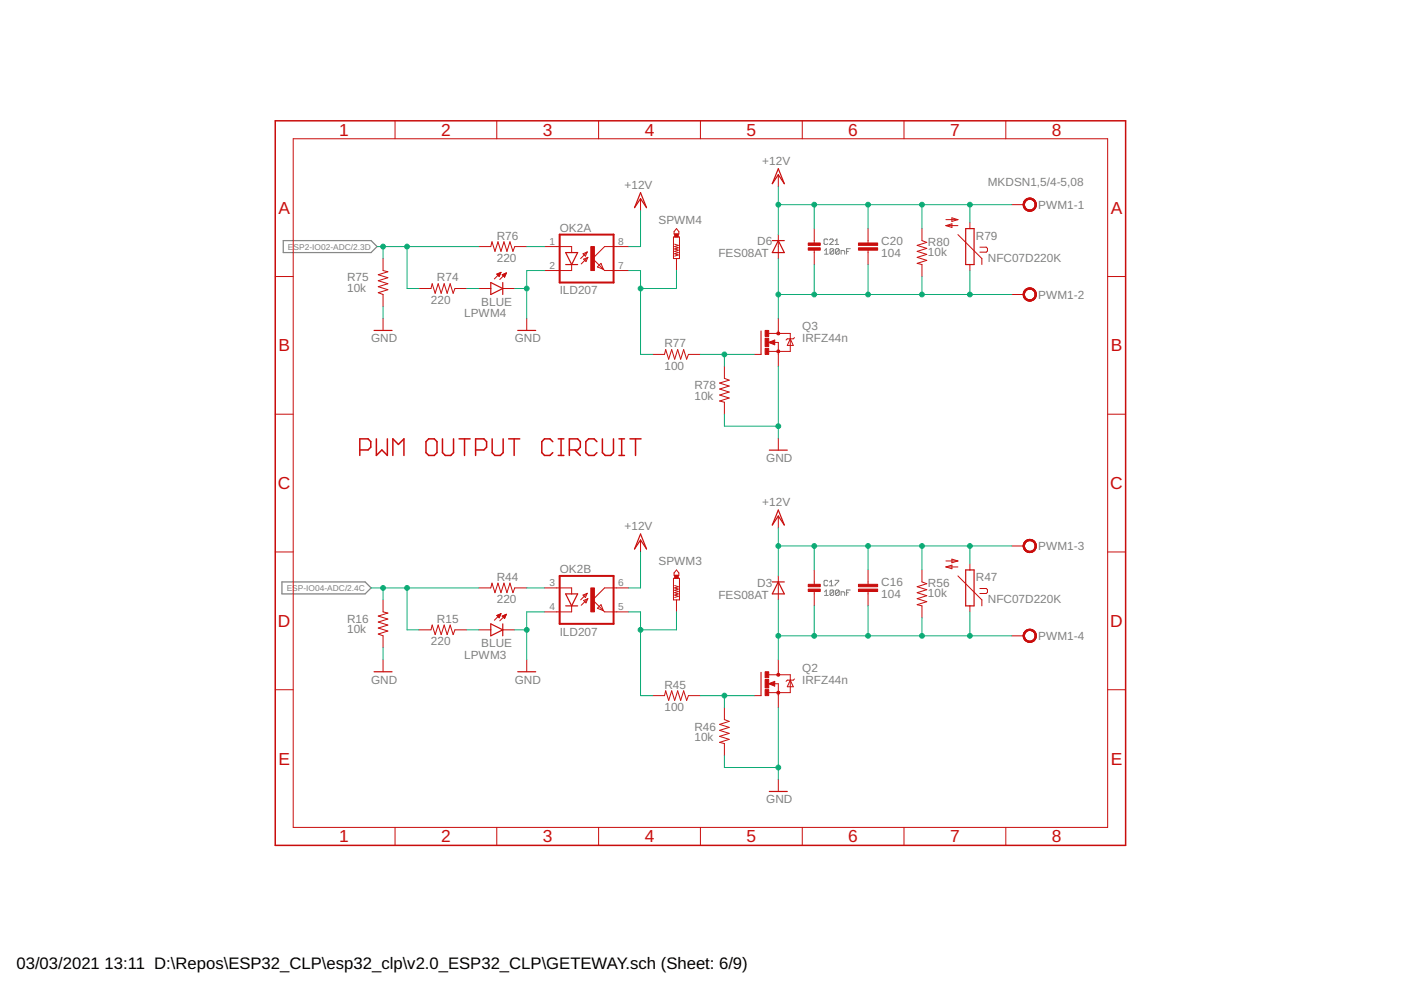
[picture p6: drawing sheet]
<svg xmlns="http://www.w3.org/2000/svg" width="297mm" height="210mm" viewBox="0 0 297 210" stroke-linecap="round" stroke-linejoin="round" font-family="sans-serif">
<g fill="none" stroke="#808080" stroke-width=".21">
<path d="M174.8 53.1l.4-.4v1.2M174.8 53.9h.8M175.5 50.9l-.2-.2h-.4l-.2 .2v.7l.2 .2h.4l.2-.2M175.9 50.9l.2-.2h.4l.2 .2v.2l-.8 .7h.8M176.8 52.9l-.2-.2h-.4l-.2 .2v.8M176.8 52.9v.8l-.2 .2h-.4l-.2-.2M176.8 52.9l-.8 .8M177.1 51.8h.7M177.1 51.1l.3-.4v1.1M177.9 52.9l-.2-.2h-.4l-.2 .2v.8M177.9 52.9v.8l-.2 .2h-.4l-.2-.2M177.9 52.9l-.8 .8"/>
<path d="M178.3 53.9v-.8h.6l.2 .2v.6M179.5 53.3h.4M180.3 52.7h-.8v1.2M174.8 125.5l.4-.4v1.2M174.8 126.3h.8M175.5 123.2l-.2-.2h-.4l-.2 .2v.8l.2 .2h.4l.2-.2M175.9 124.2h.8M175.9 123.4l.4-.4v1.2M176.8 125.3v.8l-.2 .2h-.4l-.2-.2M176.8 125.3l-.2-.2h-.4l-.2 .2v.8M176.8 125.3l-.8 .8M177.1 123h.7l-.7 1.2"/>
<path d="M177.9 125.3v.8l-.2 .2h-.4l-.2-.2M177.9 125.3l-.2-.2h-.4l-.2 .2v.8M177.9 125.3l-.8 .8M178.3 126.3v-.8h.6l.2 .2v.6M179.5 125.7h.4M180.3 125.1h-.8v1.2"/>
</g>
<path d="M60 51h18.7l1.2 1.3-1.2 1.3h-18.7zM59.8 123.4h17.6l1.3 1.3-1.3 1.2h-17.6z" fill="none" stroke="#808080" stroke-width=".25"/>
<g fill="none" stroke="#c90d0c" stroke-width=".32">
<path d="M58.4 25.6h180.3v153.6h-180.3zM164.1 72.3l-.9 .3 .9 .3v-.3h-.2M76.3 95.4h1.7l.6-.6v-1.2l-.6-.6h-1.7v3.6M79.8 93v3.6l1.2-1.2 1.1 1.2v-3.6M83.3 96.6v-3.6l1.2 1.2 1.1-1.2v3.6M90.9 93h1.2l.5 .6v2.4l-.5 .6h-1.2l-.6-.6v-2.4zM93.8 93v3l.6 .6h1.2l.6-.6v-3M97.3 93h2.4M98.5 93v3.6M100.8 95.4h1.8l.6-.6v-1.2l-.6-.6h-1.8v3.6M104.4 93v3l.5 .6h1.2l.6-.6v-3M107.8 93h2.4"/>
<path d="M109 93v3.6M117.2 93.6l-.6-.6h-1.2l-.5 .6v2.4l.5 .6h1.2l.6-.6M118.4 93h1.1M118.4 96.6h1.1M119 93v3.6M120.7 95.4h1.8l.5-.6v-1.2l-.5-.6h-1.8v3.6M121.9 95.4l1.1 1.2M126.6 93.6l-.6-.6h-1.2l-.6 .6v2.4l.6 .6h1.2l.6-.6M127.7 93v3l.6 .6h1.2l.6-.6v-3M131.2 93h1.2M131.2 96.6h1.2M131.8 93v3.6"/>
<path d="M133.6 93h2.3M134.7 93v3.6M164.1 144.7l-.9 .3 .9 .2v-.2h-.2"/>
</g>
<g fill="none" stroke="#c90d0c" stroke-width=".21">
<path d="M62.2 29.4h172.6v146h-172.6zM83.8 25.6v3.8M105.3 25.6v3.8M126.9 25.6v3.8M148.5 25.6v3.8M165 37v2.6M170.1 25.6v3.8M191.7 25.6v3.8M213.3 25.6v3.8M58.4 58.6h3.8M81.2 54.8v2.6l1 .2-2 .7 2 .6-2 .6 2 .7-2 .6 2 .6-2 .7 1 .3v2.6M101.5 52.3h2.6l.2-1 .6 2 .7-2 .6 2 .6-2 .7 2 .6-2 .7 2 .3-1h2.6"/>
<path d="M105.3 58.1l.9-.4-.4 .9zM105.4 58.1h.6M105.5 58.3h.5M105.5 58h.6M105.6 58.4h.3M105.7 58.5h.2M105.8 57.9h.4M106.1 57.8h.1M106.2 57.7l-1.4 1.4M106.5 58.3l.5 .5M106.5 58.3h.7M106.6 58.4h.5"/>
<path d="M106.7 58.1h.6M106.7 58.5h.4M106.9 58.6h.1M107 58h.3M107.3 57.9h.1M107.4 57.9l-1.4 1.4M107.4 57.9l-.9 .4M107.4 57.9l-.4 .9M115.5 52.3h5.7v1.3M121.2 56.1v1.3h-5.7M123.6 53.8l.9-.4-.4 .9zM123.7 54.9l.9-.3-.4 .9z"/>
<path d="M124.5 53.4l-1.4 1.4M124.6 54.6l-1.4 1.4M127.4 55.8l.5 1.3-1.2-.5zM133.3 52.3h-5.1l-2.6 2.5 2.6 2.6h5.1M135.8 42.1v2.6M142.8 50.2h1.3v4.6h-1.3zM143 51.8l.8 .2-.8 .3 .8 .2-.8 .3 .8 .2-.8 .3 .8 .3-.8 .2 .8 .3-.8 .2M143.4 48.5l.5 .6v.5h-1v-.5zM143.4 54.8v2.6M165 49.7v5.1M172.6 48.5v3.3M172.6 52.8v3.3"/>
<path d="M184 48.5v3M184 53v3.1M195.5 48.5v2.5l1 .4-2 .6 2 .7-2 .6 2 .6-2 .7 2 .6-2 .6 1 .3v2.5M200.6 47.8l1.2-.3v.7zM200.6 46.6h2.5M200.6 47.8h2.5M201.8 46.2l1.3 .4-1.3 .3zM203.1 49.7l5.1 5.1v1.3M205.6 47.2v1.3M205.6 56.1v1.3M207.8 52.4h1.3l.3 .3v.5l-.3 .3h-1.3M214.5 43.4h2.6"/>
<path d="M234.8 58.6h3.9M81.2 67.5v2.6M88.8 61.2h2.6l.2-1 .7 2 .6-2 .6 2 .7-2 .6 2 .6-2 .7 2 .4-1h2.5M101.5 61.2h2.6M106.6 61.2h2.5M111.7 67.5v2.6M138.3 75.1h2.6l.2-1 .7 2.1 .6-2.1 .6 2.1 .7-2.1 .6 2.1 .6-2.1 .7 2.1 .4-1.1h2.5M153.6 77.7v2.5l1 .4-2 .6 2 .7-2 .6 2 .6-2 .7 2 .6-2 .6 1 .3v2.5M159.9 75.1h1.5M163 72.6l1.3-.5v1zM163 70.7h4.6v3.8h-4.6M164.1 72.6h.9v5.1"/>
<path d="M165 67.5v3.2M167.6 71.8l.6 1.4h-1.3zM168.4 71.6l-.2 .2h-1.3l-.2 .3M214.5 62.4h2.6M58.4 87.8h3.8M165 92.9v2.5M234.8 87.8h3.9M58.4 117h3.8M135.8 114.5v2.5M165 109.4v2.6M200.6 118.9h2.5M201.8 118.6l1.3 .3-1.3 .4z"/>
<path d="M205.6 119.6v1.2M214.5 115.8h2.6M234.8 117h3.9M81.2 127.2v2.5l1 .3-2 .6 2 .7-2 .6 2 .6-2 .7 2 .6-2 .6 1 .4v2.6M81.2 139.9v2.5M88.8 133.5h2.6l.2-1 .7 2.1 .6-2.1 .6 2.1 .7-2.1 .6 2.1 .6-2.1 .7 2.1 .4-1.1h2.5M101.5 124.7h2.6l.2-1.1 .6 2.1 .7-2.1 .6 2.1 .6-2.1 .7 2.1 .6-2.1 .7 2.1 .3-1h2.6M101.5 133.5h2.6M105.3 130.5l.9-.4-.4 .9zM105.4 130.5h.6M105.5 130.6h.5M105.6 130.4h.5"/>
<path d="M105.6 130.7h.3M105.7 130.9h.2M105.8 130.3h.4M106.1 130.2h.1M106.2 130.1l-1.4 1.4M106.5 130.6h.7M106.6 133.5h2.5M106.6 130.7h.5M106.7 130.5h.6M106.7 130.9h.4M106.8 131h.2M107 130.4h.3"/>
<path d="M107.3 130.3h.1M107.4 130.2l-1.4 1.4M107.4 130.2l-.9 .4 .5 .5M107.4 130.2l-.4 .9M111.7 139.9v2.5M115.5 124.7h5.7v1.2M121.2 128.5v1.2h-5.7M123.6 126.2l.9-.4-.4 .9zM123.7 127.3l.9-.4-.4 .9zM124.5 125.8l-1.4 1.4M124.6 126.9l-1.4 1.4M127.4 128.2l.5 1.3-1.2-.5z"/>
<path d="M133.3 124.7h-5.1l-2.6 2.5 2.6 2.5h5.1M142.8 122.6h1.3v4.6h-1.3zM143 124.1l.8 .3-.8 .3 .8 .2-.8 .3 .8 .2-.8 .3 .8 .2-.8 .3 .8 .2-.8 .3M143.4 120.8l.5 .7v.5h-1v-.5zM143.4 127.2v2.5M165 122.1v5.1M165 139.9v3.2M172.6 120.8v3.3M172.6 125.2v3.3M184 120.8v3.1M184 125.4v3.1M195.5 120.8v2.6l1 .4-2 .6 2 .6-2 .7 2 .6-2 .6 2 .7-2 .6 1 .3v2.5"/>
<path d="M200.6 120.2l1.2-.4v.8zM200.6 120.2h2.5M203.1 122.1l5.1 5.1v1.3M205.6 128.5v1.2M207.8 124.8h1.3l.3 .2v.6l-.3 .2h-1.3M214.5 134.8h2.6M58.4 146.2h3.8M138.3 147.5h2.6l.2-1 .7 2 .6-2 .6 2 .7-2 .6 2 .6-2 .7 2 .4-1h2.5M153.6 150v2.6l1 .4-2 .6 2 .6-2 .7 2 .6-2 .6 2 .7-2 .6 1 .2v2.6M159.9 147.5h1.5M163 145l1.3-.5v1zM163 143.1h4.6v3.8h-4.6"/>
<path d="M164.1 145h.9v5M167.6 144.2l.6 1.4h-1.3zM168.4 144l-.2 .2h-1.3l-.2 .3M234.8 146.2h3.9M83.8 175.4v3.8M105.3 175.4v3.8M126.9 175.4v3.8M148.5 175.4v3.8M165 165.3v2.5M170.1 175.4v3.8M191.7 175.4v3.8M213.3 175.4v3.8"/>
</g>
<g fill="none" stroke="#c90d0c" stroke-width=".25">
<path d="M165 35.8l1.3 3.1-1.3-1.9-1.3 1.9zM104.1 59.9l2.5 1.3-2.5 1.2zM106.6 59.9v2.5M119.9 53.6h2.6l-1.3 2.5zM119.9 56.1h2.6M135.8 40.9l1.3 3.1-1.3-1.9-1.3 1.9zM163.7 51h2.6M165 51l1.3 2.6h-2.6zM204.7 48.5h1.8v7.6h-1.8zM79.3 70.1h3.8M109.8 70.1h3.8M161.4 70.2v4.9"/>
<path d="M163.1 95.4h3.8M135.8 113.2l1.3 3.2-1.3-1.9-1.3 1.9zM165 108.1l1.3 3.2-1.3-1.9-1.3 1.9zM104.1 132.3l2.5 1.2-2.5 1.3zM106.6 132.3v2.5M119.9 125.9h2.6l-1.3 2.6zM119.9 128.5h2.6M163.7 123.4h2.6M165 123.4l1.3 2.5h-2.6zM204.7 120.8h1.8v7.7h-1.8zM79.3 142.4h3.8M109.8 142.4h3.8"/>
<path d="M161.4 142.6v4.9M163.1 167.8h3.8"/>
</g>
<path d="M118.7 49.7h11.4v10.2h-11.4zM118.7 122.1h11.4v10.2h-11.4z" fill="none" stroke="#c90d0c" stroke-width=".42"/>
<g fill="#c90d0c" stroke="#c90d0c" stroke-width=".21">
<path d="M125.3 124.7h.7v5h-.7z"/>
<path d="M143 122h.8v.6h-.8z"/>
<path d="M162.2 146.2h.8v1.3h-.8z"/>
<path d="M162.2 142.4h.8v1.3h-.8z"/>
<path d="M162.2 144.1h.8v1.8h-.8z"/>
<path d="M182 124.9h4.1v.5h-4.1z"/>
<path d="M182 123.9h4.1v.5h-4.1z"/>
<path d="M171.4 123.9h2.5v.5h-2.5z"/>
<path d="M171.4 124.9h2.5v.5h-2.5z"/>
<path d="M143 49.6h.8v.6h-.8z"/>
<path d="M162.2 73.9h.8v1.2h-.8z"/>
<path d="M162.2 70.1h.8v1.2h-.8z"/>
<path d="M162.2 71.7h.8v1.8h-.8z"/>
<path d="M182 52.5h4.1v.5h-4.1z"/>
<path d="M182 51.5h4.1v.5h-4.1z"/>
<path d="M171.4 51.5h2.5v.5h-2.5z"/>
<path d="M171.4 52.5h2.5v.5h-2.5z"/>
<path d="M125.3 52.3h.7v5.1h-.7z"/>
</g>
<g fill="#c90d0c" stroke="#c90d0c" stroke-width=".21">
<path d="M164.8 146.6h.4v.5h-.4z" fill-rule="evenodd"/>
<path d="M217.3 42.4a1.39 1.39 0 0 1 2.2 .3 1.39 1.39 0 0 1-.8 2 1.39 1.39 0 0 1-1.8-1.3h.3a1.14 1.14 0 0 1 1.6-1.1 1.14 1.14 0 0 1 .3 1.9 1.14 1.14 0 0 1-1.9-.5v-.3h-.3z" fill-rule="evenodd"/>
<path d="M217.3 42.4a1.39 1.39 0 0 1 2.2 .3 1.39 1.39 0 0 1-.8 2 1.39 1.39 0 0 1-1.8-1.3h.3a1.14 1.14 0 0 1 1.6-1.1 1.14 1.14 0 0 1 .3 1.9 1.14 1.14 0 0 1-1.9-.5v-.3h-.3z" fill-rule="evenodd"/>
<path d="M217.3 42.4a1.39 1.39 0 0 1 2.2 .3 1.39 1.39 0 0 1-.8 2 1.39 1.39 0 0 1-1.8-1.3h.3a1.14 1.14 0 0 1 1.6-1.1 1.14 1.14 0 0 1 .3 1.9 1.14 1.14 0 0 1-1.9-.5v-.3h-.3z" fill-rule="evenodd"/>
<path d="M217.3 61.5a1.39 1.39 0 0 1 2.2 .2 1.39 1.39 0 0 1-.8 2.1 1.39 1.39 0 0 1-1.8-1.4h.3a1.14 1.14 0 0 1 1.6-1 1.14 1.14 0 0 1 .3 1.9 1.14 1.14 0 0 1-1.9-.6v-.3h-.3z" fill-rule="evenodd"/>
<path d="M217.3 61.5a1.39 1.39 0 0 1 2.2 .2 1.39 1.39 0 0 1-.8 2.1 1.39 1.39 0 0 1-1.8-1.4h.3a1.14 1.14 0 0 1 1.6-1 1.14 1.14 0 0 1 .3 1.9 1.14 1.14 0 0 1-1.9-.6v-.3h-.3z" fill-rule="evenodd"/>
<path d="M217.3 61.5a1.39 1.39 0 0 1 2.2 .2 1.39 1.39 0 0 1-.8 2.1 1.39 1.39 0 0 1-1.8-1.4h.3a1.14 1.14 0 0 1 1.6-1 1.14 1.14 0 0 1 .3 1.9 1.14 1.14 0 0 1-1.9-.6v-.3h-.3z" fill-rule="evenodd"/>
<path d="M217.3 114.8a1.39 1.39 0 0 1 2.2 .2 1.39 1.39 0 0 1-.8 2.1 1.39 1.39 0 0 1-1.8-1.3h.3a1.14 1.14 0 0 1 1.6-1.1 1.14 1.14 0 0 1 .3 1.9 1.14 1.14 0 0 1-1.9-.6v-.2h-.3z" fill-rule="evenodd"/>
<path d="M217.3 114.8a1.39 1.39 0 0 1 2.2 .2 1.39 1.39 0 0 1-.8 2.1 1.39 1.39 0 0 1-1.8-1.3h.3a1.14 1.14 0 0 1 1.6-1.1 1.14 1.14 0 0 1 .3 1.9 1.14 1.14 0 0 1-1.9-.6v-.2h-.3z" fill-rule="evenodd"/>
<path d="M217.3 114.8a1.39 1.39 0 0 1 2.2 .2 1.39 1.39 0 0 1-.8 2.1 1.39 1.39 0 0 1-1.8-1.3h.3a1.14 1.14 0 0 1 1.6-1.1 1.14 1.14 0 0 1 .3 1.9 1.14 1.14 0 0 1-1.9-.6v-.2h-.3z" fill-rule="evenodd"/>
<path d="M217.3 133.9a1.39 1.39 0 0 1 2.2 .2 1.39 1.39 0 0 1-.8 2.1 1.39 1.39 0 0 1-1.8-1.4h.3a1.14 1.14 0 0 1 1.6-1.1 1.14 1.14 0 0 1 .3 1.9 1.14 1.14 0 0 1-1.9-.5v-.3h-.3z" fill-rule="evenodd"/>
<path d="M217.3 133.9a1.39 1.39 0 0 1 2.2 .2 1.39 1.39 0 0 1-.8 2.1 1.39 1.39 0 0 1-1.8-1.4h.3a1.14 1.14 0 0 1 1.6-1.1 1.14 1.14 0 0 1 .3 1.9 1.14 1.14 0 0 1-1.9-.5v-.3h-.3z" fill-rule="evenodd"/>
<path d="M217.3 133.9a1.39 1.39 0 0 1 2.2 .2 1.39 1.39 0 0 1-.8 2.1 1.39 1.39 0 0 1-1.8-1.4h.3a1.14 1.14 0 0 1 1.6-1.1 1.14 1.14 0 0 1 .3 1.9 1.14 1.14 0 0 1-1.9-.5v-.3h-.3z" fill-rule="evenodd"/>
<circle cx="165" cy="143.1" r=".33"/>
<circle cx="165" cy="74.5" r=".33"/>
<circle cx="165" cy="70.7" r=".33"/>
</g>
<g fill="none" stroke="#0dab76" stroke-width=".21">
<path d="M165 39.6v10.1M79.9 52.3h21.6M81.2 52.3v2.5M86.3 52.3v8.9h2.5M111.7 52.3h3.8M115.5 57.4h-3.8v10.1M133.3 57.4h2.5v17.7h2.5M135.8 44.7v7.6h-2.5M143.4 57.4v3.8h-7.6M165 54.8v12.7M165 43.4h49.5M172.6 43.4v5.1"/>
<path d="M172.6 56.1v6.3M184 43.4v5.1M184 56.1v6.3M195.5 43.4v5.1M195.5 58.6v3.8M205.6 43.4v3.8M205.6 57.4v5M81.2 65v2.5M99 61.2h2.5M109.1 61.2h2.6M148.5 75.1h11.4M153.6 75.1v2.6"/>
<path d="M165 77.7v15.2M165 62.4h49.5M153.6 87.8v2.6h11.4M135.8 117v7.7h-2.5M165 112v10.1M165 115.8h49.5M172.6 115.8v5M184 115.8v5M195.5 115.8v5M205.6 115.8v3.8M78.7 124.7h22.8M81.2 124.7v2.5"/>
<path d="M81.2 137.4v2.5M86.3 124.7v8.8h2.5M99 133.5h2.5M109.1 133.5h2.6M111.7 124.7h3.8M115.5 129.7h-3.8v10.2M133.3 129.7h2.5v17.8h2.5M143.4 129.7v3.8h-7.6M165 127.2v12.7M165 134.8h49.5M172.6 128.5v6.3M184 128.5v6.3"/>
<path d="M195.5 131v3.8M205.6 129.7v5.1M148.5 147.5h11.4M153.6 147.5v2.5M165 150v15.3M153.6 160.2v2.5h11.4"/>
</g>
<g fill="#0dab76" stroke="#0dab76" stroke-width=".21">
<circle cx="111.7" cy="133.5" r=".51"/>
<circle cx="165" cy="162.7" r=".51"/>
<circle cx="111.7" cy="61.2" r=".51"/>
<circle cx="165" cy="90.4" r=".51"/>
<circle cx="184" cy="115.8" r=".51"/>
<circle cx="205.6" cy="115.8" r=".51"/>
<circle cx="172.6" cy="115.8" r=".51"/>
<circle cx="165" cy="115.8" r=".51"/>
<circle cx="195.5" cy="115.8" r=".51"/>
<circle cx="184" cy="43.4" r=".51"/>
<circle cx="205.6" cy="43.4" r=".51"/>
<circle cx="172.6" cy="43.4" r=".51"/>
<circle cx="165" cy="43.4" r=".51"/>
<circle cx="195.5" cy="43.4" r=".51"/>
<circle cx="86.3" cy="52.3" r=".51"/>
<circle cx="81.2" cy="52.3" r=".51"/>
<circle cx="86.3" cy="124.7" r=".51"/>
<circle cx="81.2" cy="124.7" r=".51"/>
<circle cx="135.8" cy="133.5" r=".51"/>
<circle cx="153.6" cy="147.5" r=".51"/>
<circle cx="184" cy="134.8" r=".51"/>
<circle cx="205.6" cy="134.8" r=".51"/>
<circle cx="172.6" cy="134.8" r=".51"/>
<circle cx="165" cy="134.8" r=".51"/>
<circle cx="195.5" cy="134.8" r=".51"/>
<circle cx="135.8" cy="61.2" r=".51"/>
<circle cx="153.6" cy="75.1" r=".51"/>
<circle cx="184" cy="62.4" r=".51"/>
<circle cx="205.6" cy="62.4" r=".51"/>
<circle cx="172.6" cy="62.4" r=".51"/>
<circle cx="165" cy="62.4" r=".51"/>
<circle cx="195.5" cy="62.4" r=".51"/>
</g>
<g font-size="3.7" fill="#c90d0c">
<text x="71.9" y="28.8">1</text>
<text x="93.5" y="28.8">2</text>
<text x="115.1" y="28.8">3</text>
<text x="136.7" y="28.8">4</text>
<text x="158.3" y="28.8">5</text>
<text x="179.9" y="28.8">6</text>
<text x="201.4" y="28.8">7</text>
<text x="223" y="28.8">8</text>
<text x="59" y="45.3">A</text>
<text x="235.5" y="45.3">A</text>
<text x="59" y="74.5">B</text>
<text x="235.5" y="74.5">B</text>
<text x="58.9" y="103.7">C</text>
<text x="235.4" y="103.7">C</text>
<text x="58.9" y="132.9">D</text>
<text x="235.4" y="132.9">D</text>
<text x="59" y="162.1">E</text>
<text x="235.5" y="162.1">E</text>
<text x="71.9" y="178.6">1</text>
<text x="93.5" y="178.6">2</text>
<text x="115.1" y="178.6">3</text>
<text x="136.7" y="178.6">4</text>
<text x="158.3" y="178.6">5</text>
<text x="179.9" y="178.6">6</text>
<text x="201.4" y="178.6">7</text>
<text x="223" y="178.6">8</text>
</g>
<g font-size="3.5">
<text x="3.5" y="205.4">03/03/2021</text>
<text x="22.2" y="205.4">13:11 D:\Repos\ESP32_CLP\esp32_clp\v2.0_ESP32_CLP\GETEWAY.sch (Sheet: 6/9)</text>
</g>
<g font-size="2.5" fill="#808080">
<text x="161.6" y="35">+12V</text>
<text x="132.4" y="40.1">+12V</text>
<text x="209.4" y="39.5">MKDSN1,5/4-5,08</text>
<text x="139.6" y="47.5">SPWM4</text>
<text x="220.1" y="44.3">PWM1-1</text>
<text x="105.3" y="50.8">R76</text>
<text x="118.7" y="49.1">OK2A</text>
<text x="160.5" y="52">D6</text>
<text x="186.8" y="51.9">C20</text>
<text x="196.7" y="52.1">R80</text>
<text x="206.9" y="50.9">R79</text>
<text x="73.6" y="59.7">R75</text>
<text x="92.6" y="59.7">R74</text>
<text x="105.3" y="55.6">220</text>
<text x="152.3" y="54.6">FES08AT</text>
<text x="186.8" y="54.4">104</text>
<text x="196.7" y="54.3">10k</text>
<text x="209.4" y="55.5">NFC07D220K</text>
<text x="73.6" y="61.9">10k</text>
<text x="91.4" y="64.5">220</text>
<text x="102" y="64.8">BLUE</text>
<text x="118.7" y="62.4">ILD207</text>
<text x="220.1" y="63.3">PWM1-2</text>
<text x="98.4" y="67.3">LPWM4</text>
<text x="170.1" y="70.1">Q3</text>
<text x="78.7" y="72.6">GND</text>
<text x="109.1" y="72.6">GND</text>
<text x="140.9" y="73.6">R77</text>
<text x="170.1" y="72.6">IRFZ44n</text>
<text x="140.9" y="78.4">100</text>
<text x="147.2" y="82.5">R78</text>
<text x="147.2" y="84.8">10k</text>
<text x="162.5" y="98">GND</text>
<text x="161.6" y="107.4">+12V</text>
<text x="132.4" y="112.5">+12V</text>
<text x="139.6" y="119.8">SPWM3</text>
<text x="220.1" y="116.6">PWM1-3</text>
<text x="105.3" y="123.1">R44</text>
<text x="118.7" y="121.5">OK2B</text>
<text x="160.5" y="124.4">D3</text>
<text x="186.8" y="124.3">C16</text>
<text x="196.7" y="124.4">R56</text>
<text x="206.9" y="123.3">R47</text>
<text x="105.3" y="127.9">220</text>
<text x="152.3" y="127">FES08AT</text>
<text x="186.8" y="126.8">104</text>
<text x="196.7" y="126.7">10k</text>
<text x="209.4" y="127.8">NFC07D220K</text>
<text x="73.6" y="134.3">10k</text>
<text x="73.6" y="132">R16</text>
<text x="91.4" y="136.8">220</text>
<text x="92.6" y="132">R15</text>
<text x="102" y="137.2">BLUE</text>
<text x="118.7" y="134.8">ILD207</text>
<text x="220.1" y="135.7">PWM1-4</text>
<text x="98.4" y="139.6">LPWM3</text>
<text x="170.1" y="142.4">Q2</text>
<text x="78.7" y="145">GND</text>
<text x="109.1" y="145">GND</text>
<text x="140.9" y="146">R45</text>
<text x="170.1" y="145">IRFZ44n</text>
<text x="140.9" y="150.8">100</text>
<text x="147.2" y="154.9">R46</text>
<text x="147.2" y="157.1">10k</text>
<text x="162.5" y="170.4">GND</text>
</g>
<g font-size="2.1" fill="#808080">
<text x="116.5" y="51.9">1</text>
<text x="131.1" y="51.9">8</text>
<text x="116.5" y="57">2</text>
<text x="131.1" y="57">7</text>
<text x="116.5" y="124.3">3</text>
<text x="131.1" y="124.3">6</text>
<text x="116.5" y="129.4">4</text>
<text x="131.1" y="129.4">5</text>
</g>
<g font-size="1.8" fill="#808080">
<text x="61.1" y="52.9">E</text>
<text x="62.2" y="52.9">SP2-IO02-ADC/2.3D</text>
<text x="60.8" y="125.3">ESP-IO04-ADC/2.4C</text>
</g>
</svg>
